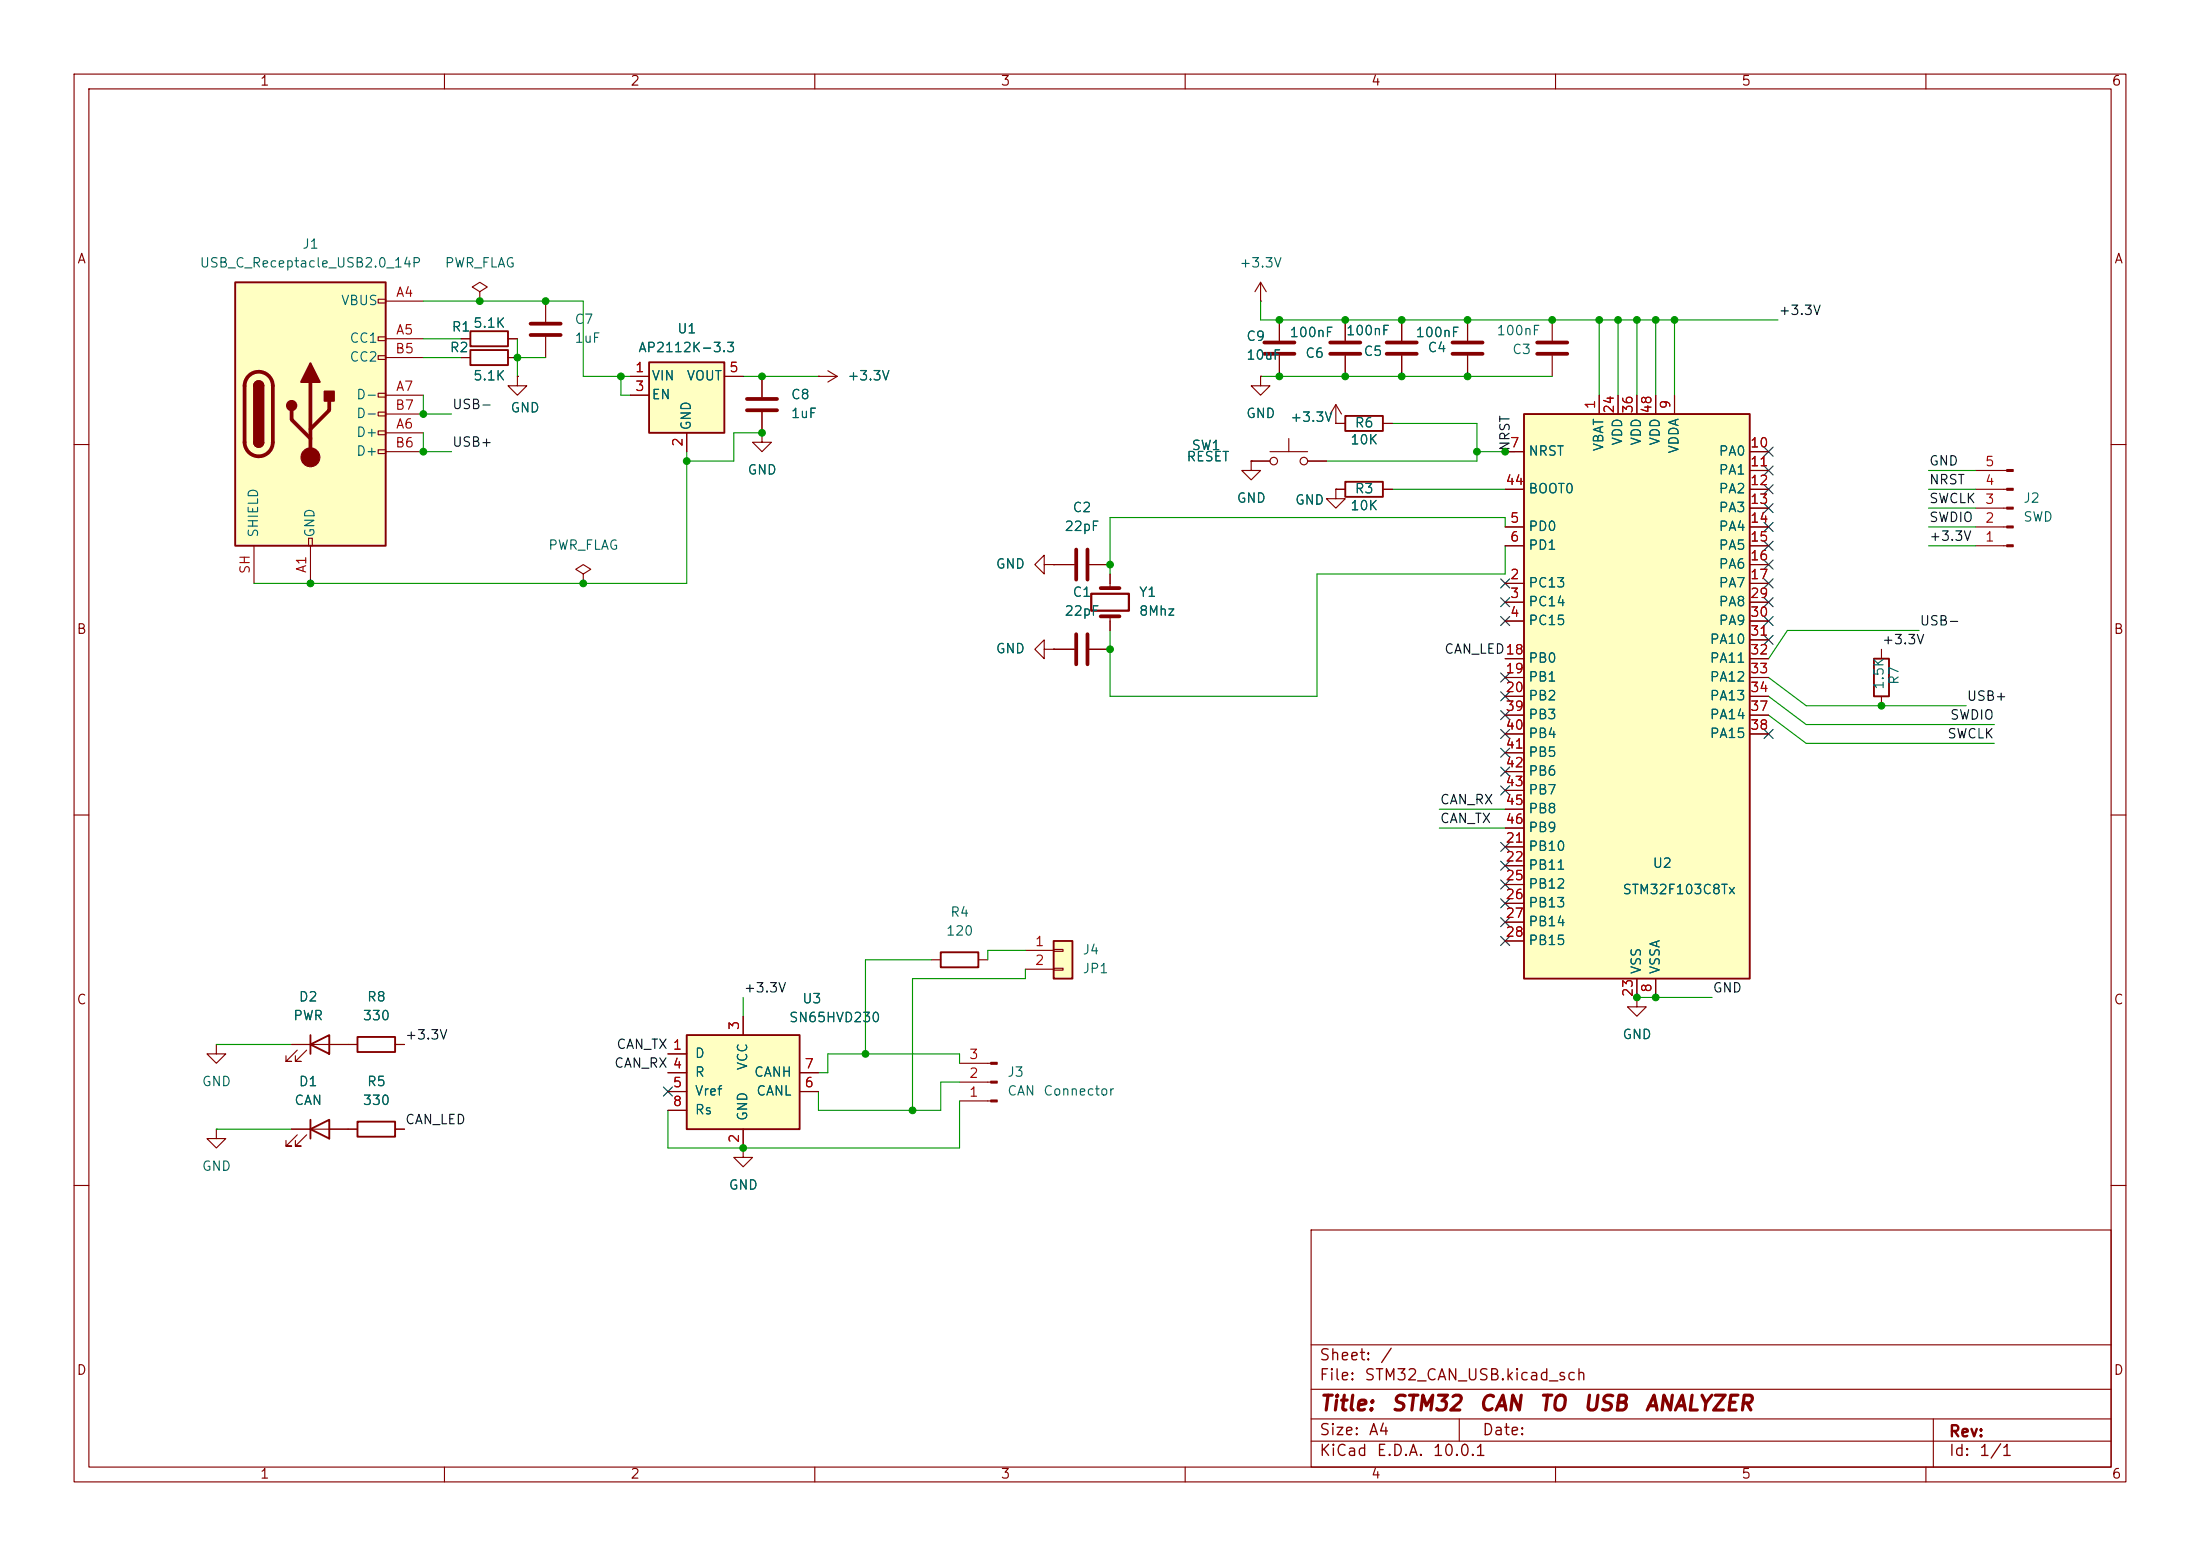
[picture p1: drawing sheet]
<svg xmlns="http://www.w3.org/2000/svg" width="297mm" height="210mm" viewBox="0 0 297 210" stroke-linecap="round" stroke-linejoin="round" font-family="sans-serif">
<g fill="none" stroke="#840000" stroke-width=".15">
<path d="M10 10h277v190h-277zM12 12h273v186h-273zM60 10v2M110 10v2M160 10v2M210 10v2M260 10v2M64.8 39.4l1-.7-1-.6-1 .6 1 .7v1.2M62.2 45.7h1.3M62.2 48.3h1.3M64.8 40.6h.1M68.6 45.7h1.2"/>
<path d="M68.6 48.3h1.2M69.8 50.8v1.3h1.3l-1.3 1.2-1.2-1.2h1.2M69.8 50.8h.1M102.9 58.4v1.3h1.2l-1.2 1.3-1.3-1.3h1.3M102.9 58.4h.1M170.2 50.8v1.3h1.2l-1.2 1.2-1.3-1.2h1.3M170.2 50.8h.1M189.2 43.2v2.8M189.2 48v2.8M209.5 43.2v2.8M209.5 48v2.8M10 60h2"/>
<path d="M141 76.2v-1.3l-1.3 1.3 1.3 1.3v-1.3h1.2M142.2 76.2h.1M142.2 76.2h2.8M147.1 76.2h2.8M149.9 77.5v1.9M168.9 62.2v1.3h1.3l-1.3 1.3-1.3-1.3h1.3M168.9 62.2h.1M180.3 66v1.3h1.3l-1.3 1.3-1.2-1.3h1.2M180.3 66h.1M180.3 66h1.3M186.7 66h1.3M285 60h2"/>
<path d="M149.9 83.2v1.9M10 110h2M285 110h2M29.2 152.4v1.3h1.3l-1.3 1.2-1.3-1.2h1.3M29.2 152.4h.1M29.2 141v1.2h1.3l-1.3 1.3-1.3-1.3h1.3M29.2 141h.1M10 160h2M177 166h108v32h-108zM285 160h2M60 198v2M110 198v2"/>
<path d="M160 198v2M177 194.5h108M177 191.5h108M177 187.5h108M177 181.5h108M197 191.5v3M210 198v2M260 198v2M261 191.5v6.5"/>
</g>
<path d="M187.2 47.8h4.1M187.2 46.2h4.1M207.5 47.8h4.1M207.5 46.2h4.1M145.3 74.2v4M146.8 74.2v4M148.6 79.4h2.5M148.6 83.2h2.5" fill="none" stroke="#840000" stroke-width=".51"/>
<path d="M63.5 44.7h5.1v2h-5.1zM63.5 47.2h5.1v2.1h-5.1zM181.6 65h5.1v2.1h-5.1z" fill="none" stroke="#840000" stroke-width=".25"/>
<path d="M147.3 80.1h5.1v2.3h-5.1z" fill="none" stroke="#840000" stroke-width=".3"/>
<path d="M87.6 48.9h10.2v9.5h-10.2z" fill="#ffffc2"/>
<path d="M87.6 48.9h10.2v9.5h-10.2zM181.6 56.1h5.1v2.1h-5.1zM41.9 139.7v2.5M48.3 140h5v2h-5zM127 128.5h5.1v2.1h-5.1zM41.9 141l2.5-1.3v2.5zM41.9 152.4l2.5-1.3v2.6zM41.9 151.1v2.6M48.3 151.4h5v2h-5z" fill="none" stroke="#840000" stroke-width=".25"/>
<g fill="none" stroke="#840000" stroke-width=".15">
<path d="M73.7 40.6v2.8M73.7 45.5v2.8M85.1 50.8h2.5M85.1 53.3h2.5M92.7 58.4v2.6M97.8 50.8h2.5M174 59.2v1.8M180.3 57.2h1.3M186.7 57.2h1.3M198.1 43.2v2.8M198.1 48v2.8M78.7 77.5l1.1-.7-1.1-.6-1 .6 1 .7v1.2"/>
<path d="M78.7 78.7h.1M168.9 62.2h2.5M171.4 61h5.1M176.5 62.2h2.6M141 87.6v-1.2l-1.3 1.2 1.3 1.3v-1.3h1.2M142.2 87.6h.1M142.2 87.6h2.8M147.1 87.6h2.8M125.7 129.5h1.3M132.1 129.5h1.2M39.4 141h8.9M39.4 152.4h8.9"/>
<path d="M40.1 141.7l-1.5 1.6h.8h-.8v-.8M40.1 153.2l-1.5 1.5h.8h-.8v-.8M41.4 141.7l-1.5 1.6h.7h-.7v-.8M41.4 153.2l-1.5 1.5h.7h-.7v-.8M53.3 141h1.3M53.3 152.4h1.3M100.3 154.9v1.3h1.3l-1.3 1.3-1.2-1.3h1.2M100.3 154.9h.1"/>
<circle cx="172" cy="62.2" r=".51"/>
<circle cx="176" cy="62.2" r=".51"/>
</g>
<path d="M71.6 45.2h4.1M71.6 43.7h4.1M196.1 47.8h4.1M196.1 46.2h4.1M145.3 85.6v4.1M146.8 85.6v4.1" fill="none" stroke="#840000" stroke-width=".51"/>
<path d="M31.7 38.1h20.4v35.6h-20.4z" fill="#ffffc2"/>
<g fill="none" stroke="#840000" stroke-width=".15">
<path d="M51.1 40.4h1v.5h-1zM51.1 45.5h1v.5h-1zM51.1 48h1v.5h-1zM51.1 53.1h1v.5h-1zM51.1 55.6h1v.5h-1zM51.1 58.2h1v.5h-1zM52.1 40.6h5M52.1 45.7h5M52.1 58.4h5M52.1 53.3h5M52.1 48.3h5M52.1 55.9h5"/>
<path d="M34.3 73.7v5M41.7 72.6h.5v1.1h-.5zM41.9 73.7v5M51.1 60.7h1v.5h-1zM52.1 61h5"/>
</g>
<path d="M31.7 38.1h20.4v35.6h-20.4zM34.3 52.1a.64 .64 0 0 1 .6-.7 .64 .64 0 0 1 .7 .7M34.3 59.7a.64 .64 0 0 0 .6 .6 .64 .64 0 0 0 .7-.6" fill="none" stroke="#840000" stroke-width=".25"/>
<path d="M33.6 50.7a1.9 1.9 0 0 1 2-.4 1.9 1.9 0 0 1 1.2 1.8v7.6a1.91 1.91 0 0 1-1.9 1.9 1.91 1.91 0 0 1-1.9-1.9v-7.6a1.9 1.9 0 0 1 .6-1.4zM39.4 55.4v1.2l2.5 2.6M41.9 51.6v10.1M44.4 54.1v1.3l-2.5 2.5" fill="none" stroke="#840000" stroke-width=".51"/>
<g fill="#840000" stroke="#840000" stroke-width=".25">
<path d="M34.3 52.1h1.3v7.6h-1.3z"/>
<path d="M34.5 51.6a.64 .64 0 0 1 .7-.1 .64 .64 0 0 1 .4 .6h-1.3z"/>
<path d="M34.3 59.7h1.3a.64 .64 0 0 1-.7 .6 .64 .64 0 0 1-.6-.6z"/>
<path d="M41.9 49l1.3 2.6h-2.6z"/>
<path d="M43.8 52.8h1.3v1.3h-1.3z"/>
<circle cx="39.4" cy="54.7" r=".63"/>
</g>
<circle cx="41.9" cy="61.7" r="1.27" fill="#840000" stroke="#840000" stroke-width=".15"/>
<path d="M92.7 139.7h15.2v12.7h-15.2z" fill="#ffffc2"/>
<path d="M92.7 139.7h15.2v12.7h-15.2z" fill="none" stroke="#840000" stroke-width=".25"/>
<g fill="none" stroke="#840000" stroke-width=".15">
<path d="M102.9 50.8v2.8M102.9 55.6v2.8M110.5 50.8h.1M110.5 50.8h2.5M111.8 50l1.2 .8M113 50.8l-1.2 .8M172.7 43.2v2.8M172.7 48v2.8M180.3 57.2h.1M180.3 54.6l-.7 1.3M180.3 54.6l.8 1.3M180.3 54.6v2.6"/>
<path d="M100.3 137.2v2.5M90.2 142.2h2.5M90.2 144.8h2.5M90.2 147.3h2.5M90.2 149.9h2.5M100.3 152.4v2.5M107.9 144.8h2.6M107.9 147.3h2.6"/>
</g>
<path d="M100.8 55.4h4.1M100.8 53.8h4.1M170.7 46.2h4.1M170.7 47.8h4.1" fill="none" stroke="#840000" stroke-width=".51"/>
<path d="M205.7 55.9h30.5v76.2h-30.5z" fill="#ffffc2"/>
<path d="M205.7 55.9h30.5v76.2h-30.5z" fill="none" stroke="#840000" stroke-width=".25"/>
<g fill="none" stroke="#840000" stroke-width=".15">
<path d="M181.6 43.2v2.8M181.6 48v2.8M215.9 53.3v2.6M218.4 53.3v2.6M221 53.3v2.6M223.5 53.3v2.6M226.1 53.3v2.6M203.2 78.7h2.5M203.2 71.1h2.5M203.2 73.7h2.5M203.2 61h2.5M203.2 66h2.5"/>
<path d="M236.2 78.7h2.6M236.2 71.1h2.6M236.2 73.7h2.6M236.2 61h2.6M236.2 63.5h2.6M236.2 66h2.6M236.2 68.6h2.6M236.2 76.2h2.6M266.7 71.1h4.2M266.7 73.7h4.2M266.7 63.5h4.2M266.7 66h4.2"/>
<path d="M266.7 68.6h4.2M203.2 81.3h2.5M203.2 83.8h2.5M203.2 88.9h2.5M203.2 91.4h2.5M203.2 94h2.5M203.2 96.5h2.5M203.2 99.1h2.5M236.2 81.3h2.6M236.2 83.8h2.6M236.2 88.9h2.6M236.2 91.4h2.6"/>
<path d="M236.2 94h2.6M236.2 86.4h2.6M236.2 96.5h2.6M236.2 99.1h2.6M203.2 114.3h2.5M203.2 116.8h2.5M203.2 119.4h2.5M203.2 101.6h2.5M203.2 104.1h2.5M203.2 106.7h2.5M203.2 109.2h2.5M203.2 111.8h2.5"/>
<path d="M203.2 121.9h2.5M203.2 124.5h2.5M203.2 127h2.5M221 132.1v2.5M223.5 132.1v2.5"/>
</g>
<path d="M179.6 47.8h4M179.6 46.2h4" fill="none" stroke="#840000" stroke-width=".51"/>
<g fill="#840000" stroke="#840000" stroke-width=".15">
<path d="M270.9 73.5h.9v.3h-.9z"/>
<path d="M270.9 71h.9v.2h-.9z"/>
<path d="M270.9 68.5h.9v.2h-.9z"/>
<path d="M270.9 65.9h.9v.3h-.9z"/>
<path d="M270.9 63.4h.9v.2h-.9z"/>
</g>
<path d="M142.2 127h2.6v5.1h-2.6z" fill="#ffffc2"/>
<path d="M253 88.9h2v5.1h-2zM142.2 127h2.6v5.1h-2.6z" fill="none" stroke="#840000" stroke-width=".25"/>
<g fill="none" stroke="#840000" stroke-width=".15">
<path d="M170.2 38.1l-.8 1.3M170.2 38.1l.7 1.3M170.2 38.1v2.5M62.2 45.7h1.3M62.2 48.3h1.3M68.6 45.7h1.2M68.6 48.3h1.2M69.8 50.8h.1M85.1 50.8h2.5M85.1 53.3h2.5M92.7 58.4v2.6M97.8 50.8h2.5"/>
<path d="M102.9 58.4h.1M102.9 50.8v2.8M102.9 55.6v2.8M110.5 50.8h.1M170.2 40.6h.1M170.2 50.8h.1M172.7 43.2v2.8M172.7 48v2.8M180.3 57.2h.1M180.3 57.2h1.3M181.6 43.2v2.8M181.6 48v2.8"/>
<path d="M186.7 57.2h1.3M189.2 43.2v2.8M189.2 48v2.8M198.1 43.2v2.8M198.1 48v2.8M215.9 53.3v2.6M218.4 53.3v2.6M221 53.3v2.6M223.5 53.3v2.6M226.1 53.3v2.6M142.2 76.2h.1M142.2 76.2h2.8"/>
<path d="M147.1 76.2h2.8M149.9 77.5v1.2M168.9 62.2h.1M168.9 62.2h2.5M176.5 62.2h2.6M180.3 66h.1M180.3 66h1.3M186.7 66h1.3M203.2 78.7h2.5M203.2 71.1h2.5M203.2 73.7h2.5M203.2 61h2.5"/>
<path d="M203.2 66h2.5M236.2 78.7h2.6M236.2 71.1h2.6M236.2 73.7h2.6M236.2 61h2.6M236.2 63.5h2.6M236.2 66h2.6M236.2 68.6h2.6M236.2 76.2h2.6M142.2 87.6h.1M142.2 87.6h2.8M147.1 87.6h2.8"/>
<path d="M149.9 83.8v1.3M203.2 81.3h2.5M203.2 83.8h2.5M203.2 88.9h2.5M203.2 91.4h2.5M203.2 94h2.5M203.2 96.5h2.5M203.2 99.1h2.5M236.2 81.3h2.6M236.2 83.8h2.6M236.2 88.9h2.6M236.2 91.4h2.6"/>
<path d="M236.2 94h2.6M236.2 86.4h2.6M236.2 96.5h2.6M236.2 99.1h2.6M254 87.6v1.3M254 94v1.3M203.2 114.3h2.5M203.2 116.8h2.5M203.2 119.4h2.5M203.2 101.6h2.5M203.2 104.1h2.5M203.2 106.7h2.5"/>
<path d="M203.2 109.2h2.5M203.2 111.8h2.5M100.3 137.2v2.5M138.4 128.3h3.8M138.4 130.8h3.8M142.2 128.1h1.3v.3h-1.3zM142.2 130.7h1.3v.2h-1.3zM203.2 121.9h2.5M203.2 124.5h2.5M203.2 127h2.5M221 134.6v1.3h1.2l-1.2 1.3-1.3-1.3h1.3M221 134.6h.1"/>
<path d="M221 132.1v2.5M223.5 132.1v2.5M39.4 141h2.5M39.4 152.4h2.5M44.4 141h3.9M44.4 152.4h3.9M53.3 141h1.3M53.3 152.4h1.3M90.2 142.2h2.5M90.2 144.8h2.5M90.2 147.3h2.5M90.2 149.9h2.5"/>
<path d="M100.3 154.9h.1M100.3 152.4v2.5M107.9 144.8h2.6M107.9 147.3h2.6M129.5 148.6h4.3M129.5 146.1h4.3M129.5 143.5h4.3"/>
</g>
<g fill="#840000" stroke="#840000" stroke-width=".15">
<path d="M133.8 148.5h.8v.2h-.8z"/>
<path d="M133.8 145.9h.8v.3h-.8z"/>
<path d="M133.8 143.4h.8v.2h-.8z"/>
</g>
<g fill="none" stroke="#009600" stroke-width=".15">
<path d="M57.1 40.6h21.6v10.2h6.4M57.1 53.3v2.6h3.9M57.1 58.4v2.6h3.9M57.1 48.3h5.1M57.1 45.7h5.1M69.8 45.7v5.1M69.8 48.3h3.9M83.8 50.8v2.5h1.3M100.3 50.8h10.2M102.9 58.4h-3.8v3.8h-6.4M170.2 50.8h39.3M170.2 40.6v2.6h69.8"/>
<path d="M188 57.2h11.4v5h-20.3M215.9 43.2v10.1M218.4 43.2v10.1M221 43.2v10.1M223.5 43.2v10.1M226.1 43.2v10.1M92.7 61v17.7h-58.4M188 66h15.2M199.4 61h5.1M203.2 71.1v-1.2h-53.3v7.6M203.2 73.7v3.8h-25.4v16.5h-27.9v-8.9M260.3 73.7h6.4"/>
<path d="M260.3 63.5h6.4M260.3 71.1h6.4M260.3 66h6.4M260.3 68.6h6.4M238.8 91.4l5 3.9h21.6M238.8 94l5 3.8h25.4M238.8 96.5l5 3.8h25.4M259.1 85.1h-17.8l-2.5 3.8M194.3 111.8h8.9M194.3 109.2h8.9M100.3 134.6v2.6M125.7 129.5h-8.9v12.7"/>
<path d="M138.4 128.3h-5.1v1.2M138.4 130.8v1.3h-15.2v17.8M221 134.6h10.1M29.2 152.4h10.2M29.2 141h10.2M129.5 143.5v-1.3h-17.7v2.6h-1.3M129.5 146.1h-2.5v3.8h-16.5v-2.6M129.5 148.6v6.3h-39.3v-5"/>
</g>
<g fill="none" stroke="#000084" stroke-width=".15">
<path d="M202.6 78.1l1.2 1.2M203.8 78.1l-1.2 1.2M238.2 65.4l1.2 1.2M238.2 73.1l1.2 1.2M238.2 75.6l1.2 1.2M238.2 78.1l1.2 1.2M238.2 70.5l1.2 1.2M238.2 60.4l1.2 1.2M238.2 62.9l1.2 1.2M238.2 68l1.2 1.2M239.4 65.4l-1.2 1.2M239.4 73.1l-1.2 1.2"/>
<path d="M239.4 68l-1.2 1.2M239.4 62.9l-1.2 1.2M239.4 60.4l-1.2 1.2M239.4 75.6l-1.2 1.2M239.4 78.1l-1.2 1.2M239.4 70.5l-1.2 1.2M202.6 90.8l1.2 1.2M202.6 98.5l1.2 1.2M202.6 95.9l1.2 1.2M202.6 93.4l1.2 1.2M202.6 80.7l1.2 1.2M202.6 83.2l1.2 1.2"/>
<path d="M203.8 90.8l-1.2 1.2M203.8 98.5l-1.2 1.2M203.8 95.9l-1.2 1.2M203.8 93.4l-1.2 1.2M203.8 80.7l-1.2 1.2M203.8 83.2l-1.2 1.2M238.2 85.8l1.2 1.2M238.2 98.5l1.2 1.2M238.2 83.2l1.2 1.2M238.2 80.7l1.2 1.2M239.4 83.2l-1.2 1.2M239.4 80.7l-1.2 1.2"/>
<path d="M239.4 85.8l-1.2 1.2M239.4 98.5l-1.2 1.2M202.6 118.8l1.2 1.2M202.6 116.2l1.2 1.2M202.6 113.7l1.2 1.2M202.6 103.5l1.2 1.2M202.6 101l1.2 1.2M202.6 106.1l1.2 1.2M203.8 118.8l-1.2 1.2M203.8 116.2l-1.2 1.2M203.8 113.7l-1.2 1.2M203.8 103.5l-1.2 1.2"/>
<path d="M203.8 101l-1.2 1.2M203.8 106.1l-1.2 1.2M202.6 123.9l1.2 1.2M202.6 121.3l1.2 1.2M202.6 126.4l1.2 1.2M203.8 123.9l-1.2 1.2M203.8 121.3l-1.2 1.2M203.8 126.4l-1.2 1.2M89.6 146.7l1.2 1.2M90.8 146.7l-1.2 1.2"/>
</g>
<g fill="#009600" stroke="#009600" stroke-width=".14">
<circle cx="64.8" cy="40.6" r=".46"/>
<circle cx="69.8" cy="48.3" r=".46"/>
<circle cx="83.8" cy="50.8" r=".46"/>
<circle cx="73.7" cy="40.6" r=".46"/>
<circle cx="102.9" cy="58.4" r=".46"/>
<circle cx="57.1" cy="55.9" r=".46"/>
<circle cx="102.9" cy="50.8" r=".46"/>
<circle cx="254" cy="95.3" r=".46"/>
<circle cx="221" cy="134.6" r=".46"/>
<circle cx="223.5" cy="134.6" r=".46"/>
<circle cx="221" cy="43.2" r=".46"/>
<circle cx="218.4" cy="43.2" r=".46"/>
<circle cx="215.9" cy="43.2" r=".46"/>
<circle cx="203.2" cy="61" r=".46"/>
<circle cx="223.5" cy="43.2" r=".46"/>
<circle cx="226.1" cy="43.2" r=".46"/>
<circle cx="189.2" cy="43.2" r=".46"/>
<circle cx="181.6" cy="43.2" r=".46"/>
<circle cx="189.2" cy="50.8" r=".46"/>
<circle cx="172.7" cy="50.8" r=".46"/>
<circle cx="181.6" cy="50.8" r=".46"/>
<circle cx="149.9" cy="87.6" r=".46"/>
<circle cx="149.9" cy="76.2" r=".46"/>
<circle cx="172.7" cy="43.2" r=".46"/>
<circle cx="41.9" cy="78.7" r=".46"/>
<circle cx="57.1" cy="61" r=".46"/>
<circle cx="78.7" cy="78.7" r=".46"/>
<circle cx="92.7" cy="62.2" r=".46"/>
<circle cx="100.3" cy="154.9" r=".46"/>
<circle cx="199.4" cy="61" r=".46"/>
<circle cx="209.5" cy="43.2" r=".46"/>
<circle cx="198.1" cy="50.8" r=".46"/>
<circle cx="198.1" cy="43.2" r=".46"/>
<circle cx="116.8" cy="142.2" r=".46"/>
<circle cx="123.2" cy="149.9" r=".46"/>
</g>
<g font-size="2" fill="#840000">
<text x="178" y="190.9">Title:</text>
<text x="187.7" y="190.9">STM32</text>
<text x="199.5" y="190.9">CAN</text>
<text x="207.6" y="190.9">TO</text>
<text x="213.6" y="190.9">USB</text>
<text x="221.9" y="190.9">ANALYZER</text>
</g>
<g font-size="1.5" fill="#840000">
<text x="178" y="184">Sheet:</text>
<text x="186.2" y="184">/</text>
<text x="178" y="186.7">File:</text>
<text x="184.1" y="186.7">STM32_CAN_USB.kicad_sch</text>
<text x="178" y="196.9">KiCad</text>
<text x="178" y="194.1">Size:</text>
<text x="184.7" y="194.1">A4</text>
<text x="185.7" y="196.9">E.D.A.</text>
<text x="193.3" y="196.9">10.0.1</text>
<text x="200" y="194.1">Date:</text>
<text x="263" y="194.3">Rev:</text>
<text x="263" y="196.9">Id:</text>
<text x="267.1" y="196.9">1/1</text>
</g>
<g font-size="1.3" fill="#840000">
<text x="35" y="11.9">1</text>
<text x="85" y="11.9">2</text>
<text x="135" y="11.9">3</text>
<text x="185" y="11.9">4</text>
<text x="235" y="11.9">5</text>
<text x="285" y="11.9">6</text>
<text x="10.3" y="35.9">A</text>
<text x="285.3" y="35.9">A</text>
<text x="10.3" y="85.9">B</text>
<text x="285.3" y="85.9">B</text>
<text x="10.3" y="135.9">C</text>
<text x="285.3" y="135.9">C</text>
<text x="10.3" y="185.9">D</text>
<text x="285.3" y="185.9">D</text>
<text x="35" y="199.9">1</text>
<text x="85" y="199.9">2</text>
<text x="135" y="199.9">3</text>
<text x="185" y="199.9">4</text>
<text x="235" y="199.9">5</text>
<text x="285" y="199.9">6</text>
</g>
<g font-size="1.3" fill="#006464">
<text x="40.7" y="33.9">J1</text>
<text x="26.9" y="36.4">USB_C_Receptacle_USB2.0_14P</text>
<text x="46" y="41.5">VBUS</text>
<text x="60" y="36.4">PWR_FLAG</text>
<text x="167.2" y="36.4">+3.3V</text>
<text x="47.1" y="46.6">CC1</text>
<text x="60.6" y="47.9">R2</text>
<text x="60.9" y="45.1">R1</text>
<text x="63.8" y="44.6">5.1K</text>
<text x="77.5" y="44">C7</text>
<text x="77.5" y="46.6">1uF</text>
<text x="86.1" y="47.9">AP2112K-3.3</text>
<text x="91.3" y="45.3">U1</text>
<text x="168.2" y="46.3">C9</text>
<text x="174" y="45.8">100nF</text>
<text x="181.6" y="45.6">100nF</text>
<text x="191" y="45.8">100nF</text>
<text x="192.6" y="47.9">C4</text>
<text x="201.9" y="45.6">100nF</text>
<text x="47.1" y="49.1">CC2</text>
<text x="63.8" y="51.7">5.1K</text>
<text x="87.9" y="51.7">VIN</text>
<text x="92.6" y="51.7">VOUT</text>
<text x="114.3" y="51.7">+3.3V</text>
<text x="168.2" y="48.9">10uF</text>
<text x="176.1" y="48.6">C6</text>
<text x="184" y="48.4">C5</text>
<text x="204.1" y="48.1">C3</text>
<text x="48" y="59.3">D+</text>
<text x="48" y="54.2">D-</text>
<text x="48" y="56.7">D-</text>
<text x="68.8" y="56">GND</text>
<text x="87.9" y="54.2">EN</text>
<text x="93.6" y="58.2" transform="rotate(-90 93.6 58.2)">GND</text>
<text x="106.7" y="54.2">C8</text>
<text x="106.7" y="56.7">1uF</text>
<text x="168.1" y="56.7">GND</text>
<text x="174.1" y="57.3">+3.3V</text>
<text x="182.8" y="58">R6</text>
<text x="48" y="61.8">D+</text>
<text x="100.8" y="64.4">GND</text>
<text x="160.1" y="62.6">RESET</text>
<text x="160.8" y="61.1">SW1</text>
<text x="182.2" y="60.3">10K</text>
<text x="206.2" y="61.8">NRST</text>
<text x="216.8" y="61" transform="rotate(-90 216.8 61)">VBAT</text>
<text x="219.3" y="60.2" transform="rotate(-90 219.3 60.2)">VDD</text>
<text x="221.8" y="60.2" transform="rotate(-90 221.8 60.2)">VDD</text>
<text x="224.4" y="60.2" transform="rotate(-90 224.4 60.2)">VDD</text>
<text x="226.9" y="61.3" transform="rotate(-90 226.9 61.3)">VDDA</text>
<text x="231.9" y="61.8">PA0</text>
<text x="231.9" y="64.4">PA1</text>
<text x="143.6" y="72">22pF</text>
<text x="144.7" y="69.4">C2</text>
<text x="166.9" y="68.2">GND</text>
<text x="174.7" y="68.4">GND</text>
<text x="182.2" y="69.2">10K</text>
<text x="182.8" y="66.9">R3</text>
<text x="206.2" y="72">PD0</text>
<text x="206.2" y="66.9">BOOT0</text>
<text x="231.9" y="66.9">PA2</text>
<text x="231.9" y="69.4">PA3</text>
<text x="231.9" y="72">PA4</text>
<text x="273.1" y="68.2">J2</text>
<text x="273.1" y="70.7">SWD</text>
<text x="35.2" y="72.6" transform="rotate(-90 35.2 72.6)">SHIELD</text>
<text x="42.8" y="72.6" transform="rotate(-90 42.8 72.6)">GND</text>
<text x="73.9" y="74.5">PWR_FLAG</text>
<text x="134.3" y="77.1">GND</text>
<text x="206.2" y="74.5">PD1</text>
<text x="231.9" y="74.5">PA5</text>
<text x="231.9" y="77.1">PA6</text>
<text x="143.6" y="83.4">22pF</text>
<text x="144.7" y="80.9">C1</text>
<text x="153.7" y="80.9">Y1</text>
<text x="153.7" y="83.4">8Mhz</text>
<text x="206.2" y="79.6">PC13</text>
<text x="206.2" y="82.1">PC14</text>
<text x="231.9" y="79.6">PA7</text>
<text x="231.9" y="82.1">PA8</text>
<text x="134.3" y="88.5">GND</text>
<text x="206.2" y="84.7">PC15</text>
<text x="206.2" y="89.8">PB0</text>
<text x="230.7" y="87.2">PA10</text>
<text x="230.7" y="89.8">PA11</text>
<text x="231.9" y="84.7">PA9</text>
<text x="206.2" y="92.3">PB1</text>
<text x="206.2" y="94.8">PB2</text>
<text x="230.7" y="92.3">PA12</text>
<text x="230.7" y="94.8">PA13</text>
<text x="254.6" y="93.2" transform="rotate(-90 254.6 93.2)">1.5K</text>
<text x="256.6" y="92.5" transform="rotate(-90 256.6 92.5)">R7</text>
<text x="206.2" y="97.4">PB3</text>
<text x="206.2" y="99.9">PB4</text>
<text x="230.7" y="97.4">PA14</text>
<text x="230.7" y="99.9">PA15</text>
<text x="206.2" y="102.5">PB5</text>
<text x="206.2" y="105">PB6</text>
<text x="206.2" y="107.5">PB7</text>
<text x="206.2" y="110.1">PB8</text>
<text x="206.2" y="112.6">PB9</text>
<text x="206.2" y="115.2">PB10</text>
<text x="206.2" y="117.7">PB11</text>
<text x="223" y="117.4">U2</text>
<text x="128.2" y="124.1">R4</text>
<text x="206.2" y="120.2">PB12</text>
<text x="206.2" y="122.8">PB13</text>
<text x="206.2" y="125.3">PB14</text>
<text x="219" y="121">STM32F103C8Tx</text>
<text x="127.6" y="126.6">120</text>
<text x="146.1" y="129.1">J4</text>
<text x="146.1" y="131.7">JP1</text>
<text x="206.2" y="127.9">PB15</text>
<text x="221.8" y="131.6" transform="rotate(-90 221.8 131.6)">VSS</text>
<text x="224.4" y="131.6" transform="rotate(-90 224.4 131.6)">VSSA</text>
<text x="40.3" y="135.5">D2</text>
<text x="49.5" y="135.5">R8</text>
<text x="108.2" y="135.7">U3</text>
<text x="39.5" y="138">PWR</text>
<text x="48.9" y="138">330</text>
<text x="93.7" y="143.1">D</text>
<text x="106.4" y="138.3">SN65HVD230</text>
<text x="218.9" y="140.6">GND</text>
<text x="27.2" y="146.9">GND</text>
<text x="39.6" y="149.5">CAN</text>
<text x="40.3" y="146.9">D1</text>
<text x="48.9" y="149.5">330</text>
<text x="49.5" y="146.9">R5</text>
<text x="93.7" y="145.6">R</text>
<text x="93.7" y="148.2">Vref</text>
<text x="101.2" y="144.5" transform="rotate(-90 101.2 144.5)">VCC</text>
<text x="101.7" y="145.6">CANH</text>
<text x="102" y="148.2">CANL</text>
<text x="135.9" y="145.6">J3</text>
<text x="135.9" y="148.2">CAN</text>
<text x="140.8" y="148.2">Connector</text>
<text x="93.7" y="150.7">Rs</text>
<text x="101.2" y="151.4" transform="rotate(-90 101.2 151.4)">GND</text>
<text x="27.2" y="158.3">GND</text>
<text x="98.3" y="160.9">GND</text>
</g>
<g font-size="1.3" fill="#a90000">
<text x="53.4" y="40.4">A4</text>
<text x="53.4" y="45.5">A5</text>
<text x="53.3" y="48">B5</text>
<text x="53.4" y="53.1">A7</text>
<text x="85.7" y="50.5">1</text>
<text x="85.7" y="53.1">3</text>
<text x="98.4" y="50.5">5</text>
<text x="53.3" y="55.6">B7</text>
<text x="53.4" y="58.2">A6</text>
<text x="215.6" y="55.3" transform="rotate(-90 215.6 55.3)">1</text>
<text x="218.2" y="55.9" transform="rotate(-90 218.2 55.9)">24</text>
<text x="220.7" y="55.9" transform="rotate(-90 220.7 55.9)">36</text>
<text x="223.3" y="55.9" transform="rotate(-90 223.3 55.9)">48</text>
<text x="225.8" y="55.3" transform="rotate(-90 225.8 55.3)">9</text>
<text x="53.3" y="60.7">B6</text>
<text x="92.5" y="60.4" transform="rotate(-90 92.5 60.4)">2</text>
<text x="203.2" y="65.8">44</text>
<text x="203.8" y="60.7">7</text>
<text x="236.2" y="60.7">10</text>
<text x="236.2" y="63.2">11</text>
<text x="236.2" y="65.8">12</text>
<text x="267.9" y="65.8">4</text>
<text x="267.9" y="63.2">5</text>
<text x="203.8" y="70.9">5</text>
<text x="236.2" y="68.3">13</text>
<text x="236.2" y="70.9">14</text>
<text x="267.9" y="70.9">2</text>
<text x="267.9" y="68.3">3</text>
<text x="34" y="77.6" transform="rotate(-90 34 77.6)">SH</text>
<text x="41.7" y="77.5" transform="rotate(-90 41.7 77.5)">A1</text>
<text x="203.8" y="73.4">6</text>
<text x="236.2" y="73.4">15</text>
<text x="236.2" y="75.9">16</text>
<text x="267.9" y="73.4">1</text>
<text x="203.8" y="78.5">2</text>
<text x="203.8" y="81">3</text>
<text x="203.8" y="83.6">4</text>
<text x="236.2" y="78.5">17</text>
<text x="236.2" y="81">29</text>
<text x="236.2" y="83.6">30</text>
<text x="203.2" y="88.6">18</text>
<text x="236.2" y="86.1">31</text>
<text x="236.2" y="88.6">32</text>
<text x="203.2" y="91.2">19</text>
<text x="203.2" y="93.7">20</text>
<text x="236.2" y="91.2">33</text>
<text x="236.2" y="93.7">34</text>
<text x="203.2" y="96.3">39</text>
<text x="203.2" y="98.8">40</text>
<text x="203.2" y="101.3">41</text>
<text x="236.2" y="96.3">37</text>
<text x="236.2" y="98.8">38</text>
<text x="203.2" y="103.9">42</text>
<text x="203.2" y="106.4">43</text>
<text x="203.2" y="109">45</text>
<text x="203.2" y="111.5">46</text>
<text x="203.2" y="114">21</text>
<text x="203.2" y="116.6">22</text>
<text x="203.2" y="119.1">25</text>
<text x="203.2" y="121.7">26</text>
<text x="203.2" y="124.2">27</text>
<text x="139.6" y="128">1</text>
<text x="139.6" y="130.6">2</text>
<text x="203.2" y="126.7">28</text>
<text x="220.7" y="134.7" transform="rotate(-90 220.7 134.7)">23</text>
<text x="223.3" y="134.1" transform="rotate(-90 223.3 134.1)">8</text>
<text x="90.7" y="142">1</text>
<text x="100.1" y="139.1" transform="rotate(-90 100.1 139.1)">3</text>
<text x="130.7" y="143.3">3</text>
<text x="90.7" y="147.1">5</text>
<text x="90.7" y="149.6">8</text>
<text x="90.7" y="144.5">4</text>
<text x="108.5" y="147.1">6</text>
<text x="108.5" y="144.5">7</text>
<text x="130.7" y="148.3">1</text>
<text x="130.7" y="145.8">2</text>
<text x="100.1" y="154.4" transform="rotate(-90 100.1 154.4)">2</text>
</g>
<g font-size="1.3" fill="#0f0f0f">
<text x="240" y="42.8">+3.3V</text>
<text x="61" y="55.5">USB-</text>
<text x="61" y="60.6">USB+</text>
<text x="204.1" y="61" transform="rotate(-90 204.1 61)">NRST</text>
<text x="260.3" y="63.2">GND</text>
<text x="260.3" y="65.7">NRST</text>
<text x="260.3" y="70.8">SWDIO</text>
<text x="260.3" y="68.2">SWCLK</text>
<text x="260.3" y="73.3">+3.3V</text>
<text x="194.9" y="88.6">CAN_LED18</text>
<text x="254" y="87.3">+3.3V</text>
<text x="259.1" y="84.7">USB-</text>
<text x="265.4" y="94.9">USB+</text>
<text x="262.8" y="100">SWCLK</text>
<text x="263.2" y="97.4">SWDIO</text>
<text x="194.3" y="108.9">CAN_RX</text>
<text x="194.3" y="111.4">CAN_TX</text>
<text x="100.3" y="134.3">+3.3V</text>
<text x="231.1" y="134.3">GND</text>
<text x="54.6" y="140.6">+3.3V</text>
<text x="83.1" y="141.9">CAN_TX 1</text>
<text x="82.8" y="144.4">CAN_RX 4</text>
<text x="54.6" y="152.1">CAN_LED</text>
</g>
</svg>
